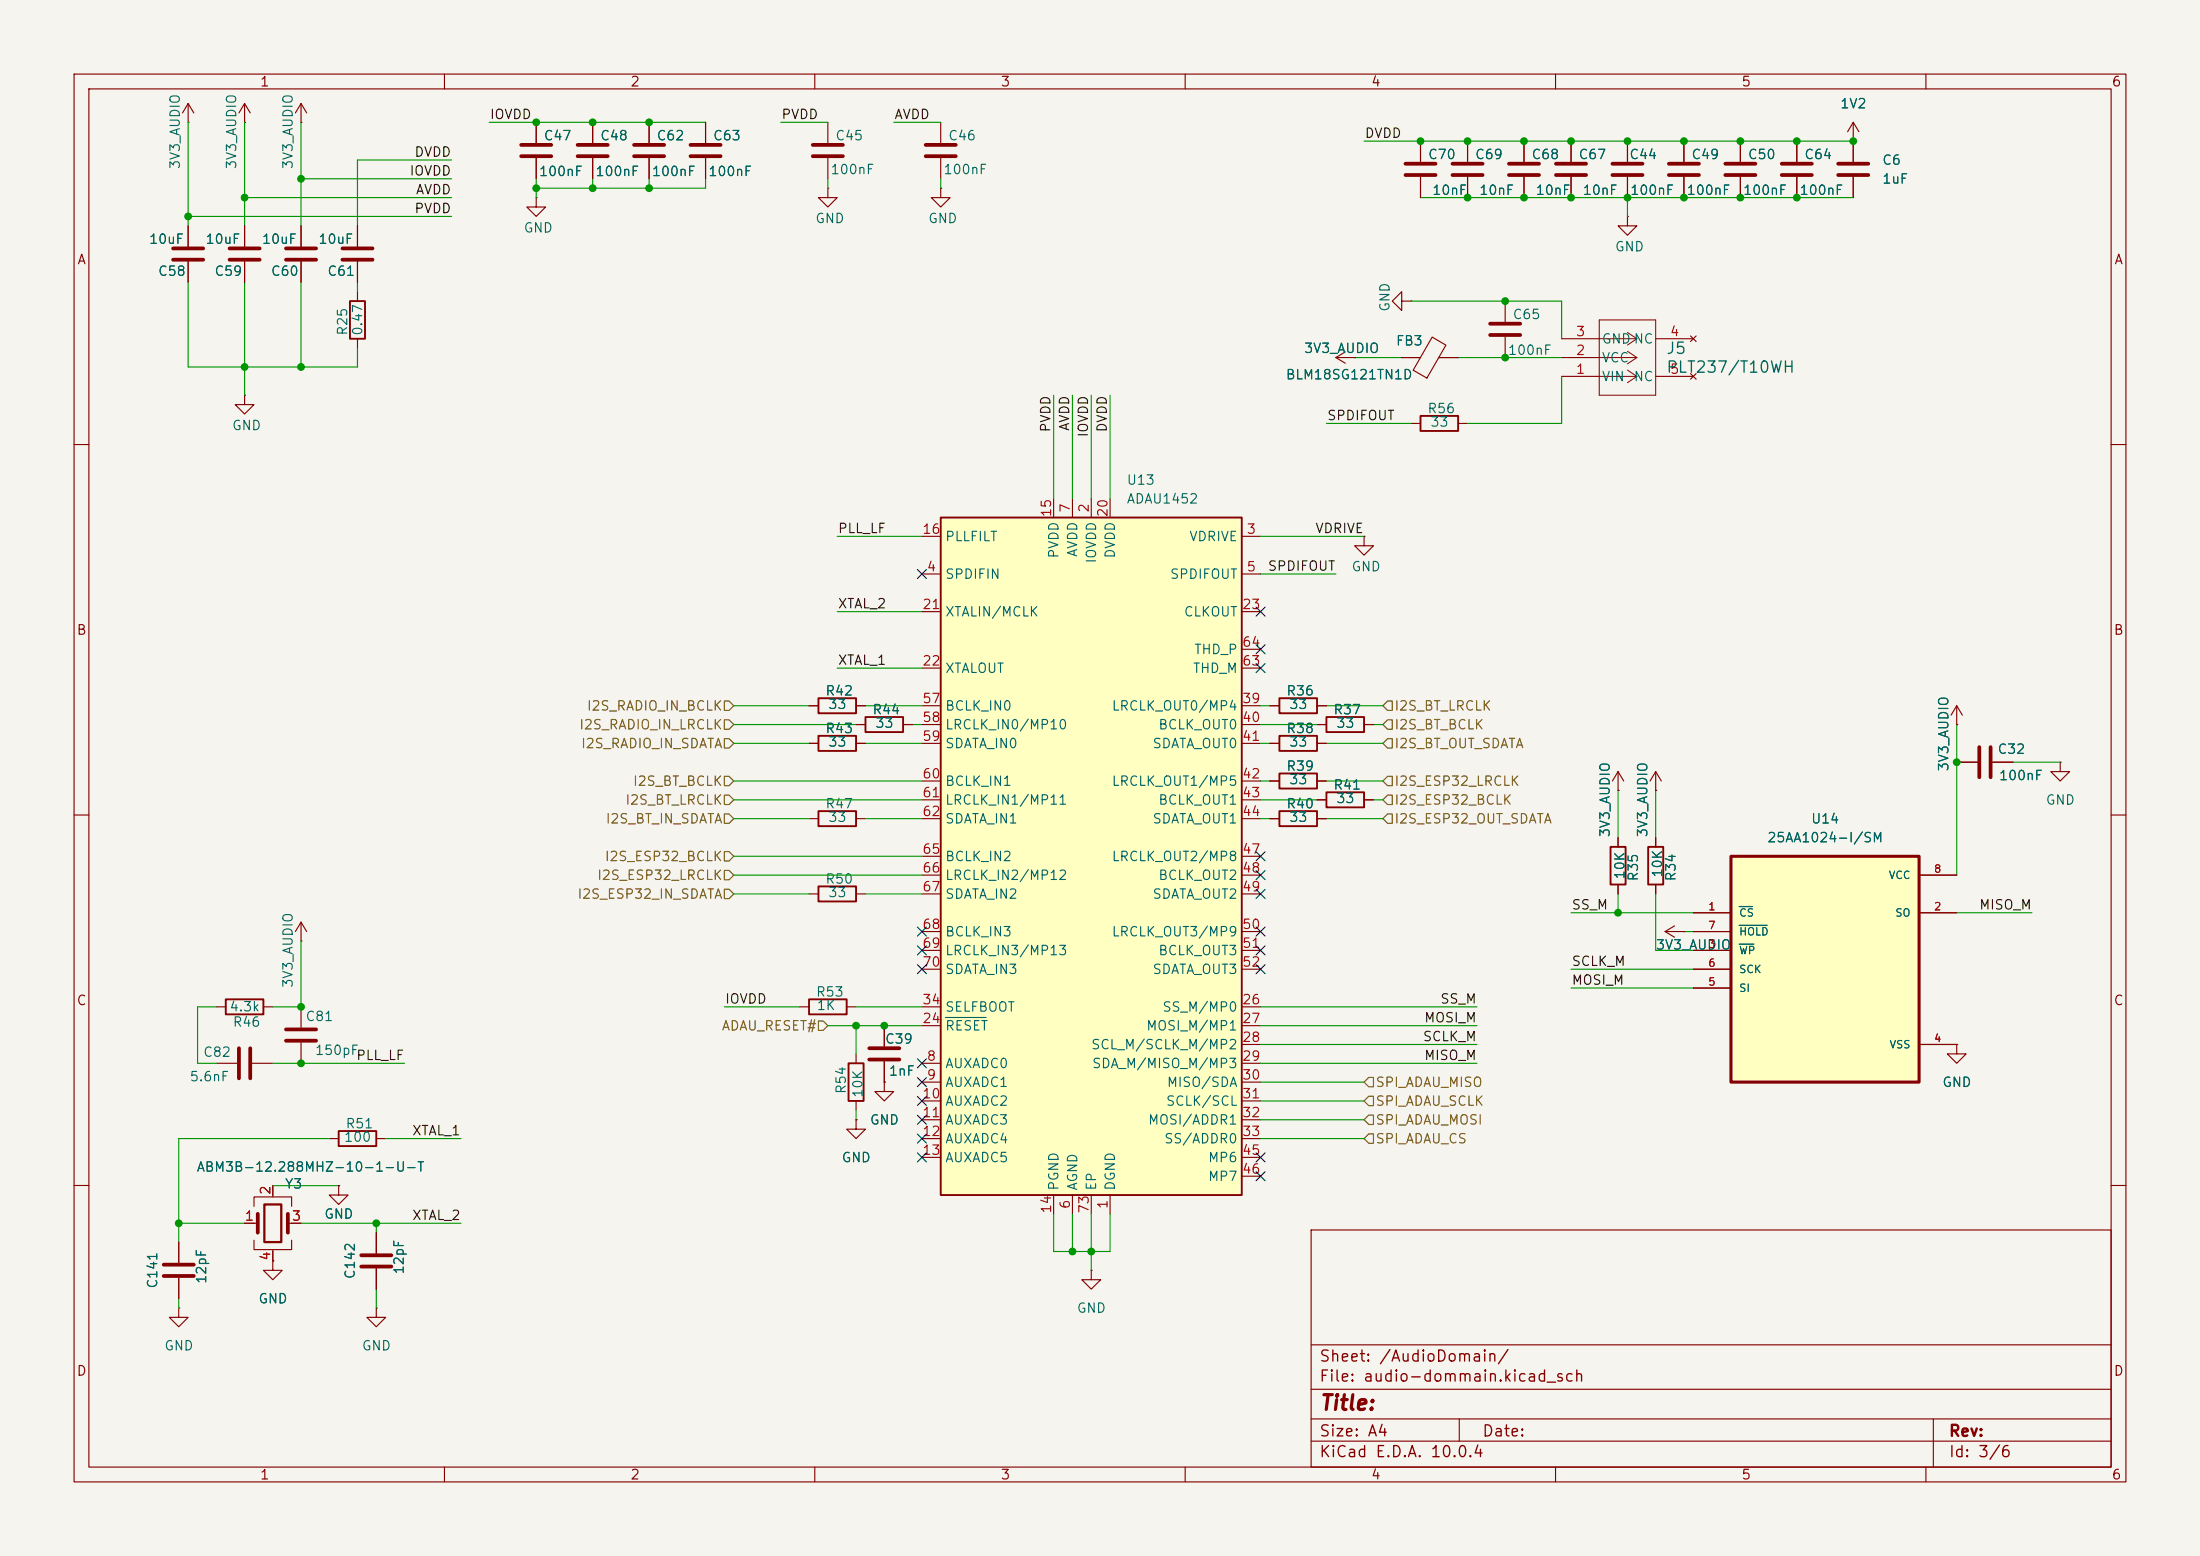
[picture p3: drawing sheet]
<svg xmlns="http://www.w3.org/2000/svg" width="297mm" height="210mm" viewBox="0 0 297 210" stroke-linecap="round" stroke-linejoin="round" font-family="sans-serif">
<path d="M0 0h297v210h-297z" fill="#f5f4ef" stroke="#f5f4ef" stroke-width=".14"/>
<g fill="none" stroke="#840000" stroke-width=".15">
<path d="M10 10h277v190h-277zM12 12h273v186h-273zM25.4 16.5h.1M25.4 14v2.5M25.4 14l.8 1.2M25.4 14l-.8 1.2M33 16.5h.1M33 14v2.5M33 14l.8 1.2M33 14l-.7 1.2M40.6 16.5h.1M40.6 14v2.5"/>
<path d="M40.6 14l.8 1.2M40.6 14l-.7 1.2M60 10v2M80 16.5v2.8M87.6 16.5v2.8M110 10v2M111.8 16.5v2.8M127 16.5v2.8M160 10v2M210 10v2M250.2 19.1h.1M250.2 16.5l-.8 1.3"/>
<path d="M250.2 16.5l.8 1.3M250.2 16.5v2.6M260 10v2M25.4 30.5v2.8M25.4 35.3v2.8M33 30.5v2.8M33 35.3v2.8M40.6 30.5v2.8M40.6 35.3v2.8M48.3 30.5v2.8M48.3 35.3v2.8M48.3 39.4v1.2"/>
<path d="M72.4 26.7v1.2h-1.3l1.3 1.3 1.3-1.3h-1.3M72.4 26.7h.1M80 21.3v2.8M87.6 21.3v2.8M111.8 25.4v1.3h-1.3l1.3 1.2 1.2-1.2h-1.2M111.8 25.4h.1M111.8 21.3v2.8M127 25.4v1.3h-1.3l1.3 1.2 1.3-1.2h-1.3M127 25.4h.1M127 21.3v2.8M48.3 45.7v1.3M180.3 48.3h2.6"/>
<path d="M180.3 48.3l1.3 .7M181.6 47.5l-1.3 .8M182.9 48.3h.1M189.2 48.3h2.6M190.5 57.2h1.3M193.3 45.5l1.9 1.1-2.6 4.4-1.8-1zM194.3 48.3h2.5M196.8 57.2h1.3M10 60h2M184.1 72.4v1.3h-1.2l1.2 1.2 1.3-1.2h-1.3M184.1 72.4h.1M285 60h2"/>
<path d="M109.2 95.3h1.3M115.6 97.8h1.2M115.6 95.3h1.2M121.9 97.8h1.3M171.4 95.3h1.3M177.8 95.3h1.3M264.2 97.8h.1M264.2 95.3l.7 1.2M264.2 95.3l-.8 1.2M264.2 95.3v2.5M10 110h2M109.2 100.3h1.3"/>
<path d="M109.2 110.5h1.3M115.6 100.3h1.2M115.6 110.5h1.2M218.4 106.7h.1M218.4 104.1l.8 1.3M218.4 104.1l-.7 1.3M218.4 104.1v2.6M218.4 113v1.3M218.4 119.4v1.3M223.5 106.7h.1M223.5 104.1l.8 1.3M223.5 104.1l-.7 1.3"/>
<path d="M223.5 104.1v2.6M223.5 113v1.3M223.5 119.4v1.3M264.2 102.9h2.8M269 102.9h2.8M278.1 102.9v1.2h1.3l-1.3 1.3-1.2-1.3h1.2M278.1 102.9h.1M285 110h2M107.9 135.9h1.3M109.2 120.7h1.3M114.3 135.9h1.3M115.6 120.7h1.2"/>
<path d="M10 160h2M177 166h108v32h-108zM285 160h2M60 198v2M110 198v2M160 198v2M177 194.5h108M177 191.5h108M177 187.5h108M177 181.5h108M197 191.5v3M210 198v2"/>
<path d="M260 198v2M261 191.5v6.5"/>
</g>
<path d="M47.2 40.6h2.1v5.1h-2.1zM191.8 56.1h5v2.1h-5zM110.5 99.3h5.1v2h-5.1zM110.5 94.2h5.1v2.1h-5.1zM116.8 96.8h5.1v2h-5.1zM172.7 94.2h5.1v2.1h-5.1zM110.5 119.6h5.1v2.1h-5.1zM110.5 109.5h5.1v2h-5.1zM217.4 114.3h2.1v5.1h-2.1zM222.5 114.3h2v5.1h-2zM109.2 134.9h5.1v2h-5.1z" fill="none" stroke="#840000" stroke-width=".25"/>
<g fill="none" stroke="#840000" stroke-width=".51">
<path d="M78 19.6h4M85.6 19.6h4.1M109.7 19.6h4.1M125 19.6h4M23.4 35.1h4M23.4 33.5h4M31 35.1h4.1M31 33.5h4.1M38.6 35.1h4.1M38.6 33.5h4.1M46.2 35.1h4.1M46.2 33.5h4.1"/>
<path d="M78 21.1h4M85.6 21.1h4.1M109.7 21.1h4.1M125 21.1h4M267.2 100.8v4.1M268.7 100.8v4.1"/>
</g>
<path d="M233.7 115.6h25.4v30.5h-25.4z" fill="#ffffc2"/>
<path d="M233.7 115.6h25.4v30.5h-25.4z" fill="none" stroke="#840000" stroke-width=".41"/>
<g fill="none" stroke="#840000" stroke-width=".15">
<path d="M72.4 16.5v2.8M95.2 16.5v2.8M72.4 21.3v2.8M95.2 21.3v2.8M259.1 118.1h5.1M119.4 138.4v2.8M224.8 125.7h2.5M224.8 125.7l1.3 .8M226.1 125l-1.3 .7M227.3 125.7h.1M228.6 123.2h5.1M228.6 128.3h5.1"/>
<path d="M228.6 133.4h5.1M228.6 130.8h5.1M228.6 125.7h5.1M259.1 123.2h5.1M119.4 143.3v2.8M259.1 141h5.1M264.2 141v1.2h1.2l-1.2 1.3-1.3-1.3h1.3M264.2 141h.1"/>
</g>
<path d="M234.8 122.4h1.8M234.8 127.4h2M234.8 124.9h3.8" fill="none" stroke="#006464" stroke-width=".15"/>
<path d="M70.4 19.6h4M93.2 19.6h4.1M70.4 21.1h4M93.2 21.1h4.1M117.3 141.5h4.1M117.3 143h4.1" fill="none" stroke="#840000" stroke-width=".51"/>
<path d="M127 69.9h40.6v91.4h-40.6z" fill="#ffffc2"/>
<path d="M127 69.9h40.6v91.4h-40.6zM172.7 99.3h5.1v2h-5.1zM179.1 96.8h5v2h-5zM172.7 109.5h5.1v2h-5.1zM172.7 104.4h5.1v2h-5.1zM179.1 106.9h5v2.1h-5zM30.5 134.9h5.1v2h-5.1zM45.7 152.7h5.1v2h-5.1zM114.6 143.5h2v5.1h-2z" fill="none" stroke="#840000" stroke-width=".25"/>
<g fill="none" stroke="#840000" stroke-width=".15">
<path d="M72.4 16.5v2.8M80 16.5v2.8M87.6 16.5v2.8M95.2 16.5v2.8M191.8 19.1v2.7M198.1 19.1v2.7M205.7 19.1v2.7M212.1 19.1v2.7M219.7 19.1v2.7M227.3 19.1v2.7M234.9 19.1v2.7M242.6 19.1v2.7"/>
<path d="M250.2 19.1h.1M250.2 19.1v2.7M25.4 30.5v2.8M25.4 35.3v2.8M33 30.5v2.8M33 35.3v2.8M40.6 30.5v2.8M40.6 35.3v2.8M48.3 30.5v2.8M48.3 35.3v2.8M72.4 21.3v2.8M80 21.3v2.8"/>
<path d="M87.6 21.3v2.8M95.2 21.3v2.8M191.8 23.9v2.8M198.1 23.9v2.8M205.7 23.9v2.8M212.1 23.9v2.8M219.7 29.2v1.3h-1.3l1.3 1.3 1.3-1.3h-1.3M219.7 29.2h.1M219.7 23.9v2.8M227.3 23.9v2.8M234.9 23.9v2.8M242.6 23.9v2.8"/>
<path d="M250.2 23.9v2.8M33 53.3v1.3h-1.3l1.3 1.3 1.3-1.3h-1.3M33 53.3h.1M182.9 48.3h.1M189.2 40.6v1.3l-1.2-1.3 1.2-1.2v1.2h1.3M189.2 48.3h2.6M190.5 40.6h.1M194.3 48.3h2.5M203.2 40.6v2.8M203.2 45.5v2.8M210.8 50.8h5.1M210.8 48.3h5.1"/>
<path d="M210.8 45.7h5.1M223.5 50.8h5.1M223.5 45.7h5.1M228.2 45.3l.8 .8M228.2 50.4l.8 .8M229 45.3l-.8 .8M229 50.4l-.8 .8M124.5 72.4h2.5M124.5 77.5h2.5M142.2 67.3v2.6M144.8 67.3v2.6M147.3 67.3v2.6"/>
<path d="M149.9 67.3v2.6M167.6 72.4h2.6M167.6 77.5h2.6M109.2 95.3h1.3M115.6 95.3h1.2M115.6 97.8h1.2M121.9 97.8h1.3M124.5 82.6h2.5M124.5 90.2h2.5M124.5 95.3h2.5M124.5 97.8h2.5M167.6 82.6h2.6"/>
<path d="M167.6 90.2h2.6M167.6 95.3h2.6M167.6 97.8h2.6M167.6 87.6h2.6M171.4 95.3h1.3M177.8 95.3h1.3M177.8 97.8h1.3M184.1 97.8h1.3M264.2 97.8h.1M109.2 100.3h1.3M115.6 100.3h1.2M124.5 100.3h2.5"/>
<path d="M124.5 105.4h2.5M124.5 108h2.5M124.5 110.5h2.5M124.5 115.6h2.5M124.5 118.1h2.5M167.6 100.3h2.6M167.6 105.4h2.6M167.6 108h2.6M167.6 110.5h2.6M167.6 115.6h2.6M167.6 118.1h2.6M171.4 100.3h1.3"/>
<path d="M171.4 105.4h1.3M171.4 110.5h1.3M177.8 100.3h1.3M177.8 105.4h1.3M177.8 108h1.3M177.8 110.5h1.3M184.1 108h1.3M218.4 106.7h.1M218.4 113v1.3M218.4 119.4v1.3M223.5 106.7h.1M223.5 113v1.3"/>
<path d="M223.5 119.4v1.3M259.1 118.1h5.1M264.2 102.9h2.8M269 102.9h2.8M29.2 135.9h1.3M35.6 135.9h1.2M40.6 127h.1M40.6 124.5l.8 1.2M40.6 124.5l-.7 1.2M40.6 124.5v2.5M40.6 135.9v2.8M119.4 138.4v2.8"/>
<path d="M124.5 138.4h2.5M124.5 135.9h2.5M124.5 120.7h2.5M124.5 125.7h2.5M124.5 128.3h2.5M124.5 130.8h2.5M167.6 138.4h2.6M167.6 135.9h2.6M167.6 120.7h2.6M167.6 125.7h2.6M167.6 128.3h2.6M167.6 130.8h2.6"/>
<path d="M227.3 125.7h.1M228.6 125.7h5.1M228.6 128.3h5.1M228.6 130.8h5.1M228.6 123.2h5.1M228.6 133.4h5.1M259.1 123.2h5.1M29.2 143.5h2.8M34 143.5h2.8M40.6 140.7v2.8M44.4 153.7h1.3M50.8 153.7h1.3"/>
<path d="M115.6 151.1v1.3h1.2l-1.2 1.3-1.3-1.3h1.3M115.6 151.1h.1M115.6 142.2v1.3M115.6 148.6v1.3M119.4 146.1v1.2h1.2l-1.2 1.3-1.3-1.3h1.3M119.4 146.1h.1M119.4 143.3v2.8M124.5 143.5h2.5M124.5 146.1h2.5M124.5 148.6h2.5M124.5 151.1h2.5M124.5 153.7h2.5"/>
<path d="M124.5 156.2h2.5M167.6 143.5h2.6M167.6 146.1h2.6M167.6 148.6h2.6M167.6 151.1h2.6M167.6 153.7h2.6M167.6 156.2h2.6M167.6 141h2.6M167.6 158.8h2.6M259.1 141h5.1M264.2 141h.1M24.1 176.5v1.3h1.3l-1.3 1.3-1.2-1.3h1.2"/>
<path d="M24.1 176.5h.1M24.1 167.6v2.8M24.1 172.5v2.8M33 165.1h1.8M34.3 162.8v-1.3h5.1v1.3M34.3 167.4v1.3h5.1v-1.3M36.8 170.2v1.3h1.3l-1.3 1.2-1.2-1.2h1.2M36.8 170.2h.1M36.8 160v1.5M36.8 168.7v1.5M38.9 165.1h1.7M45.7 160v1.3h1.3l-1.3 1.3-1.3-1.3h1.3"/>
<path d="M45.7 160h.1M50.8 176.5v1.3h1.3l-1.3 1.3-1.3-1.3h1.3M50.8 176.5h.1M50.8 166.4v2.8M50.8 171.2v2.8M142.2 161.3v2.5M144.8 161.3v2.5M147.3 171.5v1.2h1.3l-1.3 1.3-1.3-1.3h1.3M147.3 171.5h.1M147.3 161.3v2.5M149.9 161.3v2.5"/>
</g>
<path d="M127.6 137.3h5.5M234.8 122.4h1.8M234.8 127.4h2M234.8 124.9h3.8" fill="none" stroke="#006464" stroke-width=".15"/>
<g fill="none" stroke="#840000" stroke-width=".51">
<path d="M189.7 22.1h4.1M189.7 23.6h4.1M196.1 22.1h4.1M196.1 23.6h4.1M203.7 22.1h4.1M203.7 23.6h4.1M210.1 22.1h4M210.1 23.6h4M217.7 22.1h4M217.7 23.6h4M225.3 22.1h4.1M225.3 23.6h4.1"/>
<path d="M232.9 22.1h4.1M232.9 23.6h4.1M240.5 22.1h4.1M240.5 23.6h4.1M248.2 22.1h4M248.2 23.6h4M201.2 43.7h4M201.2 45.2h4M38.6 138.9h4.1M32.3 141.5v4M33.8 141.5v4M38.6 140.5h4.1"/>
<path d="M22.1 172.2h4.1M22.1 170.7h4.1M34.8 163.8v2.6M38.9 163.8v2.6M48.8 170.9h4M48.8 169.4h4"/>
</g>
<path d="M35.7 162.6h2.3v5h-2.3z" fill="none" stroke="#840000" stroke-width=".3"/>
<path d="M215.9 43.2h7.6v10.1h-7.6zM215.9 45.7h5.1M215.9 48.3h5.1M215.9 50.8h5.1M219.7 44.9l1.3 .8M219.7 47.4l1.3 .9M219.7 50l1.3 .8M221 45.7l-1.3 .9M221 48.3l-1.3 .8M221 50.8l-1.3 .8" fill="none" stroke="#840000" stroke-width=".14"/>
<g fill="none" stroke="#725600" stroke-width=".15">
<path d="M97.8 99.7h.6l.7 .6-.7 .7h-.6zM97.8 97.2h.6l.7 .6-.7 .6h-.6zM97.8 94.6h.6l.7 .7-.7 .6h-.6zM186.7 95.3l.6-.7h.7v1.3h-.7zM187.3 97.2h.7v1.2h-.7l-.6-.6zM187.3 99.7h.7v1.3h-.7l-.6-.7zM97.8 114.9h.6l.7 .7-.7 .6h-.6zM97.8 117.5h.6l.7 .6-.7 .6h-.6zM97.8 109.9h.6l.7 .6-.7 .6h-.6zM97.8 104.8h.6l.7 .6-.7 .6h-.6zM97.8 107.3h.6l.7 .7-.7 .6h-.6zM186.7 105.4l.6-.6h.7v1.2h-.7z"/>
<path d="M187.3 107.3h.7v1.3h-.7l-.6-.6zM187.3 109.9h.7v1.2h-.7l-.6-.6zM97.8 120h.6l.7 .7-.7 .6h-.6zM110.5 137.8h.6l.7 .6-.7 .7h-.6zM184.8 150.5h.6v1.3h-.6l-.7-.7zM184.8 148h.6v1.2h-.6l-.7-.6zM184.8 145.4h.6v1.3h-.6l-.7-.6zM184.8 153h.6v1.3h-.6l-.7-.6z"/>
</g>
<g fill="none" stroke="#009600" stroke-width=".15">
<path d="M25.4 16.5v14M33 16.5v14M40.6 16.5v14M66 16.5h29.2M105.4 16.5h6.4M120.6 16.5h6.4M184.1 19.1h66.1M25.4 38.1v11.4h22.9v-2.5M25.4 29.2h35.6M33 26.7h28M33 38.1v15.2M40.6 38.1v11.4"/>
<path d="M40.6 24.1h20.4M48.3 38.1v1.3M61 21.6h-12.7v8.9M72.4 24.1v2.6M80 24.1v1.3M87.6 24.1v1.3M95.2 24.1v1.3h-22.8M111.8 24.1v1.3M127 24.1v1.3M191.8 26.7h58.4M219.7 26.7v2.5M142.2 53.3v14"/>
<path d="M144.8 53.3v14M147.3 53.3v14M149.9 53.3v14M179.1 57.2h11.4M182.9 48.3h6.3M190.5 40.6h20.3v5.1M196.8 48.3h14M210.8 50.8v6.4h-12.7M113 72.4h11.5M170.2 72.4h13.9M170.2 77.5h10.1M99.1 97.8h16.5"/>
<path d="M99.1 95.3h10.1M113 90.2h11.5M113 82.6h11.5M116.8 95.3h7.7M123.2 97.8h1.3M170.2 97.8h7.6M170.2 95.3h1.2M179.1 95.3h7.6M185.4 97.8h1.3M264.2 97.8v20.3M99.1 100.3h10.1M99.1 110.5h10.1"/>
<path d="M99.1 115.6h25.4M99.1 118.1h25.4M99.1 108h25.4M99.1 105.4h25.4M116.8 100.3h7.7M116.8 110.5h7.7M170.2 100.3h1.2M170.2 110.5h1.2M170.2 108h7.6M170.2 105.4h1.2M179.1 100.3h7.6M179.1 110.5h7.6"/>
<path d="M179.1 105.4h7.6M185.4 108h1.3M218.4 106.7v6.3M223.5 106.7v6.3M271.8 102.9h6.3M29.2 135.9h-2.5v7.6h2.5M40.6 127v8.9h-3.8M97.8 135.9h10.1M99.1 120.7h10.1M111.8 138.4h12.7M115.6 135.9h8.9M115.6 138.4v3.8"/>
<path d="M116.8 120.7h7.7M170.2 135.9h29.2M170.2 138.4h29.2M212.1 123.2h16.5M212.1 133.4h16.5M212.1 130.8h16.5M218.4 120.7v2.5M223.5 120.7v7.6h5.1M227.3 125.7h1.3M264.2 123.2h10.1M36.8 143.5h17.8M44.4 153.7h-20.3v13.9"/>
<path d="M52.1 153.7h10.1M115.6 149.9v1.2M170.2 153.7h13.9M170.2 143.5h29.2M170.2 146.1h13.9M170.2 141h29.2M170.2 151.1h13.9M170.2 148.6h13.9M24.1 165.1h8.9M24.1 175.3v1.2M36.8 160h8.9M40.6 165.1h21.6"/>
<path d="M50.8 165.1v1.3M50.8 174v2.5M142.2 163.8v5.1h7.7v-5.1M144.8 163.8v5.1M147.3 163.8v7.7"/>
</g>
<g fill="none" stroke="#000084" stroke-width=".15">
<path d="M123.9 76.9l1.2 1.2M125.1 76.9l-1.2 1.2M169.6 81.9l1.2 1.3M169.6 87l1.2 1.2M169.6 89.6l1.2 1.2M170.8 81.9l-1.2 1.3M170.8 87l-1.2 1.2M170.8 89.6l-1.2 1.2M169.6 115l1.2 1.2M169.6 117.5l1.2 1.2M170.8 115l-1.2 1.2M170.8 117.5l-1.2 1.2"/>
<path d="M123.9 130.2l1.2 1.2M123.9 127.7l1.2 1.2M123.9 125.1l1.2 1.2M125.1 130.2l-1.2 1.2M125.1 127.7l-1.2 1.2M125.1 125.1l-1.2 1.2M169.6 127.7l1.2 1.2M169.6 130.2l1.2 1.2M169.6 125.1l1.2 1.2M169.6 120l1.2 1.3M170.8 127.7l-1.2 1.2M170.8 130.2l-1.2 1.2"/>
<path d="M170.8 125.1l-1.2 1.2M170.8 120l-1.2 1.3M123.9 155.6l1.2 1.2M123.9 153.1l1.2 1.2M123.9 150.5l1.2 1.2M123.9 142.9l1.2 1.2M123.9 145.4l1.2 1.3M123.9 148l1.2 1.2M125.1 155.6l-1.2 1.2M125.1 153.1l-1.2 1.2M125.1 150.5l-1.2 1.2M125.1 142.9l-1.2 1.2"/>
<path d="M125.1 145.4l-1.2 1.3M125.1 148l-1.2 1.2M169.6 158.1l1.2 1.3M169.6 155.6l1.2 1.2M170.8 158.1l-1.2 1.3M170.8 155.6l-1.2 1.2"/>
</g>
<g fill="#009600" stroke="#009600" stroke-width=".14">
<circle cx="25.4" cy="29.2" r=".46"/>
<circle cx="33" cy="26.7" r=".46"/>
<circle cx="40.6" cy="24.1" r=".46"/>
<circle cx="144.8" cy="168.9" r=".46"/>
<circle cx="115.6" cy="138.4" r=".46"/>
<circle cx="119.4" cy="138.4" r=".46"/>
<circle cx="147.3" cy="168.9" r=".46"/>
<circle cx="40.6" cy="49.5" r=".46"/>
<circle cx="33" cy="49.5" r=".46"/>
<circle cx="40.6" cy="143.5" r=".46"/>
<circle cx="40.6" cy="135.9" r=".46"/>
<circle cx="24.1" cy="165.1" r=".46"/>
<circle cx="50.8" cy="165.1" r=".46"/>
<circle cx="72.4" cy="25.4" r=".46"/>
<circle cx="80" cy="25.4" r=".46"/>
<circle cx="87.6" cy="16.5" r=".46"/>
<circle cx="87.6" cy="25.4" r=".46"/>
<circle cx="80" cy="16.5" r=".46"/>
<circle cx="72.4" cy="16.5" r=".46"/>
<circle cx="205.7" cy="19.1" r=".46"/>
<circle cx="191.8" cy="19.1" r=".46"/>
<circle cx="198.1" cy="19.1" r=".46"/>
<circle cx="219.7" cy="19.1" r=".46"/>
<circle cx="212.1" cy="19.1" r=".46"/>
<circle cx="219.7" cy="26.7" r=".46"/>
<circle cx="205.7" cy="26.7" r=".46"/>
<circle cx="198.1" cy="26.7" r=".46"/>
<circle cx="212.1" cy="26.7" r=".46"/>
<circle cx="227.3" cy="19.1" r=".46"/>
<circle cx="227.3" cy="26.7" r=".46"/>
<circle cx="242.6" cy="19.1" r=".46"/>
<circle cx="242.6" cy="26.7" r=".46"/>
<circle cx="250.2" cy="19.1" r=".46"/>
<circle cx="234.9" cy="19.1" r=".46"/>
<circle cx="234.9" cy="26.7" r=".46"/>
<circle cx="218.4" cy="123.2" r=".46"/>
<circle cx="264.2" cy="102.9" r=".46"/>
<circle cx="203.2" cy="48.3" r=".46"/>
<circle cx="203.2" cy="40.6" r=".46"/>
</g>
<text font-size="2" fill="#840000" x="178" y="190.8">Title:</text>
<g font-size="1.5" fill="#006464">
<text x="224.8" y="48.2">J5</text>
<text x="224.8" y="50.7">PLT237/T10WH</text>
</g>
<g font-size="1.5" fill="#840000">
<text x="178" y="184.2">Sheet: /AudioDomain/</text>
<text x="178" y="186.9">File: audio-dommain.kicad_sch</text>
<text x="178" y="197.1">KiCad E.D.A. 10.0.4</text>
<text x="178" y="194.3">Size: A4</text>
<text x="200" y="194.3">Date:</text>
<text x="263" y="194.3">Rev:</text>
<text x="263" y="197.1">Id: 3/6</text>
</g>
<g font-size="1.3" fill="#840000">
<text x="35" y="12">1</text>
<text x="85" y="12">2</text>
<text x="135" y="12">3</text>
<text x="185" y="12">4</text>
<text x="235" y="12">5</text>
<text x="285" y="12">6</text>
<text x="10.3" y="36">A</text>
<text x="285.3" y="36">A</text>
<text x="10.3" y="86">B</text>
<text x="285.3" y="86">B</text>
<text x="10.3" y="136">C</text>
<text x="285.3" y="136">C</text>
<text x="10.3" y="186">D</text>
<text x="285.3" y="186">D</text>
<text x="35" y="200">1</text>
<text x="85" y="200">2</text>
<text x="135" y="200">3</text>
<text x="185" y="200">4</text>
<text x="235" y="200">5</text>
<text x="285" y="200">6</text>
</g>
<g font-size="1.3" fill="#0f0f0f">
<text x="66" y="16.4">IOVDD</text>
<text x="105.4" y="16.4">PVDD</text>
<text x="120.6" y="16.4">AVDD</text>
<text x="55.9" y="21.5">DVDD</text>
<text x="184.1" y="18.9">DVDD</text>
<text x="55.2" y="24">IOVDD</text>
<text x="55.9" y="29.1">PVDD</text>
<text x="56" y="26.5">AVDD</text>
<text x="142.1" y="58.4" transform="rotate(-90 142.1 58.4)">PVDD</text>
<text x="144.7" y="58.3" transform="rotate(-90 144.7 58.3)">AVDD</text>
<text x="147.2" y="59.1" transform="rotate(-90 147.2 59.1)">IOVDD</text>
<text x="149.7" y="58.4" transform="rotate(-90 149.7 58.4)">DVDD</text>
<text x="179.1" y="57">SPDIFOUT</text>
<text x="113" y="72.3">PLL_LF</text>
<text x="171.1" y="77.3">SPDIFOUT</text>
<text x="177.5" y="72.3">VDRIVE</text>
<text x="113" y="82.4">XTAL_2</text>
<text x="113" y="90">XTAL_1</text>
<text x="212.1" y="123.1">SS_M</text>
<text x="267.1" y="123.1">MISO_M</text>
<text x="212.1" y="130.7">SCLK_M</text>
<text x="97.8" y="135.8">IOVDD</text>
<text x="194.3" y="135.8">SS_M</text>
<text x="212.1" y="133.2">MOSI_M</text>
<text x="48" y="143.4">PLL_LF</text>
<text x="192" y="140.8">SCLK_M</text>
<text x="192.2" y="143.4">MISO_M</text>
<text x="192.2" y="138.3">MOSI_M</text>
<text x="55.6" y="153.5">XTAL_1</text>
<text x="55.6" y="165">XTAL_2</text>
</g>
<g font-size="1.3" fill="#006464">
<text x="248.3" y="14.9">1V2</text>
<text x="24.6" y="22.9" transform="rotate(-90 24.6 22.9)">3V3_AUDIO</text>
<text x="32.2" y="22.9" transform="rotate(-90 32.2 22.9)">3V3_AUDIO</text>
<text x="39.8" y="22.9" transform="rotate(-90 39.8 22.9)">3V3_AUDIO</text>
<text x="73.3" y="19.3">C47</text>
<text x="80.9" y="19.3">C48</text>
<text x="88.6" y="19.3">C62</text>
<text x="96.2" y="19.3">C63</text>
<text x="112" y="23.8">100nF</text>
<text x="112.7" y="19.3">C45</text>
<text x="127.3" y="23.8">100nF</text>
<text x="127.9" y="19.3">C46</text>
<text x="192.7" y="21.8">C70</text>
<text x="199" y="21.8">C69</text>
<text x="206.7" y="21.8">C68</text>
<text x="213" y="21.8">C67</text>
<text x="219.9" y="21.8">C44</text>
<text x="228.3" y="21.8">C49</text>
<text x="235.9" y="21.8">C50</text>
<text x="243.5" y="21.8">C64</text>
<text x="254" y="22.6">C6</text>
<text x="72.7" y="24.1">100nF</text>
<text x="80.3" y="24.1">100nF</text>
<text x="87.9" y="24.1">100nF</text>
<text x="95.5" y="24.1">100nF</text>
<text x="193.3" y="26.6">10nF</text>
<text x="199.6" y="26.6">10nF</text>
<text x="207.2" y="26.6">10nF</text>
<text x="213.6" y="26.6">10nF</text>
<text x="220" y="26.6">100nF</text>
<text x="227.6" y="26.6">100nF</text>
<text x="235.2" y="26.6">100nF</text>
<text x="242.8" y="26.6">100nF</text>
<text x="254" y="25.1">1uF</text>
<text x="20" y="33.2">10uF</text>
<text x="27.6" y="33.2">10uF</text>
<text x="35.3" y="33.2">10uF</text>
<text x="42.9" y="33.2">10uF</text>
<text x="70.6" y="31.7">GND</text>
<text x="110" y="30.4">GND</text>
<text x="125.2" y="30.4">GND</text>
<text x="217.9" y="34.2">GND</text>
<text x="21.2" y="37.5">C58</text>
<text x="28.9" y="37.5">C59</text>
<text x="36.5" y="37.5">C60</text>
<text x="44.1" y="37.5">C61</text>
<text x="47.2" y="45.4" transform="rotate(-90 47.2 45.4)">R25</text>
<text x="49.2" y="45.4" transform="rotate(-90 49.2 45.4)">0.47</text>
<text x="176" y="48">3V3_AUDIO</text>
<text x="187.9" y="42.2" transform="rotate(-90 187.9 42.2)">GND</text>
<text x="188.4" y="46.9">FB3</text>
<text x="204.1" y="43.4">C65</text>
<text x="216.2" y="46.7">GND NC</text>
<text x="173.5" y="51.5">BLM18SG121TN1D</text>
<text x="203.5" y="48.2">100nF</text>
<text x="216.2" y="51.8">VIN</text>
<text x="216.2" y="49.2">VCC</text>
<text x="220.5" y="51.8">NC</text>
<text x="31.2" y="58.4">GND</text>
<text x="192.6" y="56.1">R56</text>
<text x="193" y="57.9">33</text>
<text x="152" y="65.7">U13</text>
<text x="152" y="68.3">ADAU1452</text>
<text x="127.5" y="73.4">PLLFILT</text>
<text x="143.2" y="75.5" transform="rotate(-90 143.2 75.5)">PVDD</text>
<text x="145.8" y="75.3" transform="rotate(-90 145.8 75.3)">AVDD</text>
<text x="148.3" y="76.1" transform="rotate(-90 148.3 76.1)">IOVDD</text>
<text x="150.8" y="75.5" transform="rotate(-90 150.8 75.5)">DVDD</text>
<text x="160.5" y="73.4">VDRIVE</text>
<text x="182.4" y="77.4">GND</text>
<text x="127.5" y="78.4">SPDIFIN</text>
<text x="127.5" y="83.5">XTALIN/MCLK</text>
<text x="157.9" y="78.4">SPDIFOUT</text>
<text x="159.7" y="83.5">CLKOUT</text>
<text x="161.1" y="88.6">THD_P</text>
<text x="111.3" y="94.2">R42</text>
<text x="127.5" y="91.1">XTALOUT</text>
<text x="160.9" y="91.1">THD_M</text>
<text x="173.6" y="94.2">R36</text>
<text x="111.3" y="99.3">R43</text>
<text x="111.7" y="101.1">33</text>
<text x="111.7" y="96">33</text>
<text x="117.7" y="96.7">R44</text>
<text x="118.1" y="98.5">33</text>
<text x="127.5" y="96.2">BCLK_IN0</text>
<text x="127.5" y="98.8">LRCLK_IN0/MP10</text>
<text x="127.5" y="101.3">SDATA_IN0</text>
<text x="150" y="96.2">LRCLK_OUT0/MP4</text>
<text x="155.5" y="101.3">SDATA_OUT0</text>
<text x="156.3" y="98.8">BCLK_OUT0</text>
<text x="173.6" y="99.3">R38</text>
<text x="173.9" y="96">33</text>
<text x="173.9" y="101.1">33</text>
<text x="179.9" y="96.7">R37</text>
<text x="180.3" y="98.5">33</text>
<text x="127.5" y="106.4">BCLK_IN1</text>
<text x="150" y="106.4">LRCLK_OUT1/MP5</text>
<text x="173.6" y="104.3">R39</text>
<text x="173.9" y="106.2">33</text>
<text x="179.9" y="106.9">R41</text>
<text x="263.4" y="104.2" transform="rotate(-90 263.4 104.2)">3V3_AUDIO</text>
<text x="269.6" y="102.1">C32</text>
<text x="269.8" y="105.6">100nF</text>
<text x="111.3" y="109.4">R47</text>
<text x="111.7" y="111.2">33</text>
<text x="127.5" y="108.9">LRCLK_IN1/MP11</text>
<text x="127.5" y="111.5">SDATA_IN1</text>
<text x="155.5" y="111.5">SDATA_OUT1</text>
<text x="156.3" y="108.9">BCLK_OUT1</text>
<text x="173.6" y="109.4">R40</text>
<text x="173.9" y="111.2">33</text>
<text x="180.3" y="108.7">33</text>
<text x="217.6" y="113.1" transform="rotate(-90 217.6 113.1)">3V3_AUDIO</text>
<text x="222.7" y="113.1" transform="rotate(-90 222.7 113.1)">3V3_AUDIO</text>
<text x="244.4" y="111.5">U14</text>
<text x="276.1" y="108.9">GND</text>
<text x="111.3" y="119.6">R50</text>
<text x="127.5" y="116.5">BCLK_IN2</text>
<text x="127.5" y="119.1">LRCLK_IN2/MP12</text>
<text x="150" y="116.5">LRCLK_OUT2/MP8</text>
<text x="156.3" y="119.1">BCLK_OUT2</text>
<text x="219.6" y="118.8" transform="rotate(-90 219.6 118.8)">10K</text>
<text x="221.4" y="119" transform="rotate(-90 221.4 119)">R35</text>
<text x="224.7" y="118.5" transform="rotate(-90 224.7 118.5)">10K</text>
<text x="226.5" y="119" transform="rotate(-90 226.5 119)">R34</text>
<text x="238.5" y="114">25AA1024-I/SM</text>
<text x="111.7" y="121.4">33</text>
<text x="127.5" y="121.6">SDATA_IN2</text>
<text x="155.5" y="121.6">SDATA_OUT2</text>
<text x="127.5" y="126.7">BCLK_IN3</text>
<text x="127.5" y="129.2">LRCLK_IN3/MP13</text>
<text x="127.5" y="131.8">SDATA_IN3</text>
<text x="150" y="126.7">LRCLK_OUT3/MP9</text>
<text x="155.5" y="131.8">SDATA_OUT3</text>
<text x="156.3" y="129.2">BCLK_OUT3</text>
<text x="223.4" y="128.5">3V3_AUDIO</text>
<text x="30.9" y="136.8">4.3k</text>
<text x="39.8" y="133.4" transform="rotate(-90 39.8 133.4)">3V3_AUDIO</text>
<text x="110.1" y="134.8">R53</text>
<text x="110.2" y="136.6">1K</text>
<text x="127.5" y="136.9">SELFBOOT</text>
<text x="156.8" y="136.9">SS_M/MP0</text>
<text x="27.3" y="143">C82</text>
<text x="31.3" y="138.9">R46</text>
<text x="41.2" y="138.1">C81</text>
<text x="42.4" y="142.7">150pF</text>
<text x="119.4" y="141.2">C39</text>
<text x="127.5" y="139.4">RESET</text>
<text x="147.2" y="141.9">SCL_M/SCLK_M/MP2</text>
<text x="154.7" y="139.4">MOSI_M/MP1</text>
<text x="25.5" y="146.3">5.6nF</text>
<text x="114.5" y="147.7" transform="rotate(-90 114.5 147.7)">R54</text>
<text x="116.8" y="148.3" transform="rotate(-90 116.8 148.3)">10K</text>
<text x="119.9" y="145.5">1nF</text>
<text x="127.5" y="144.5">AUXADC0</text>
<text x="127.5" y="147">AUXADC1</text>
<text x="127.5" y="149.6">AUXADC2</text>
<text x="147.3" y="144.5">SDA_M/MISO_M/MP3</text>
<text x="157.3" y="149.6">SCLK/SCL</text>
<text x="157.4" y="147">MISO/SDA</text>
<text x="262.1" y="147">GND</text>
<text x="46.3" y="154.4">100</text>
<text x="46.6" y="152.6">R51</text>
<text x="117.3" y="152.1">GND</text>
<text x="127.5" y="152.1">AUXADC3</text>
<text x="127.5" y="154.6">AUXADC4</text>
<text x="154.9" y="152.1">MOSI/ADDR1</text>
<text x="157.1" y="154.6">SS/ADDR0</text>
<text x="26.4" y="158.5">ABM3B-12.288MHZ-10-1-U-T</text>
<text x="38.4" y="160.7">Y3</text>
<text x="113.5" y="157.2">GND</text>
<text x="127.5" y="157.2">AUXADC5</text>
<text x="143.2" y="160.8" transform="rotate(-90 143.2 160.8)">PGND</text>
<text x="145.8" y="160.8" transform="rotate(-90 145.8 160.8)">AGND</text>
<text x="148.3" y="160.8" transform="rotate(-90 148.3 160.8)">EP</text>
<text x="150.8" y="160.8" transform="rotate(-90 150.8 160.8)">DGND</text>
<text x="163" y="157.2">MP6</text>
<text x="163" y="159.7">MP7</text>
<text x="43.7" y="164.8">GND</text>
<text x="28.1" y="173.4" transform="rotate(-90 28.1 173.4)">12pF</text>
<text x="48.2" y="172.7" transform="rotate(-90 48.2 172.7)">C142</text>
<text x="54.8" y="172.1" transform="rotate(-90 54.8 172.1)">12pF</text>
<text x="21.5" y="174" transform="rotate(-90 21.5 174)">C141</text>
<text x="34.8" y="176.2">GND</text>
<text x="145.3" y="177.5">GND</text>
<text x="22.1" y="182.6">GND</text>
<text x="48.8" y="182.6">GND</text>
</g>
<g font-size="1.3" fill="#a90000">
<text x="212.7" y="45.7">3</text>
<text x="225.4" y="45.7">4</text>
<text x="212.7" y="50.8">1</text>
<text x="212.7" y="48.2">2</text>
<text x="225.4" y="50.8">5</text>
<text x="142.2" y="69.9" transform="rotate(-90 142.2 69.9)">15</text>
<text x="144.8" y="69.3" transform="rotate(-90 144.8 69.3)">7</text>
<text x="147.3" y="69.3" transform="rotate(-90 147.3 69.3)">2</text>
<text x="149.8" y="69.9" transform="rotate(-90 149.8 69.9)">20</text>
<text x="124.4" y="72.4">16</text>
<text x="125" y="77.4">4</text>
<text x="168.2" y="72.4">3</text>
<text x="168.2" y="77.4">5</text>
<text x="124.4" y="82.5">21</text>
<text x="167.6" y="82.5">23</text>
<text x="167.6" y="87.6">64</text>
<text x="124.4" y="90.1">22</text>
<text x="124.4" y="95.2">57</text>
<text x="167.6" y="95.2">39</text>
<text x="167.6" y="90.1">63</text>
<text x="124.4" y="97.8">58</text>
<text x="124.4" y="100.3">59</text>
<text x="167.6" y="97.8">40</text>
<text x="167.6" y="100.3">41</text>
<text x="124.4" y="105.4">60</text>
<text x="124.4" y="107.9">61</text>
<text x="167.6" y="105.4">42</text>
<text x="167.6" y="107.9">43</text>
<text x="124.4" y="110.5">62</text>
<text x="167.6" y="110.5">44</text>
<text x="124.4" y="115.5">65</text>
<text x="124.4" y="118.1">66</text>
<text x="167.6" y="115.5">47</text>
<text x="167.6" y="118.1">48</text>
<text x="124.4" y="120.6">67</text>
<text x="124.4" y="125.7">68</text>
<text x="167.6" y="120.6">49</text>
<text x="167.6" y="125.7">50</text>
<text x="124.4" y="128.2">69</text>
<text x="124.4" y="130.8">70</text>
<text x="167.6" y="128.2">51</text>
<text x="167.6" y="130.8">52</text>
<text x="124.4" y="135.9">34</text>
<text x="167.6" y="135.9">26</text>
<text x="124.4" y="138.4">24</text>
<text x="125" y="143.5">8</text>
<text x="167.6" y="138.4">27</text>
<text x="167.6" y="140.9">28</text>
<text x="167.6" y="143.5">29</text>
<text x="124.4" y="148.6">10</text>
<text x="125" y="146">9</text>
<text x="167.6" y="146">30</text>
<text x="167.6" y="148.6">31</text>
<text x="124.4" y="151.1">11</text>
<text x="124.4" y="153.6">12</text>
<text x="167.6" y="151.1">32</text>
<text x="167.6" y="153.6">33</text>
<text x="36.8" y="161.4" transform="rotate(-90 36.8 161.4)">2</text>
<text x="124.4" y="156.2">13</text>
<text x="167.6" y="156.2">45</text>
<text x="167.6" y="158.7">46</text>
<text x="32.9" y="165.1">1</text>
<text x="39.3" y="165.1">3</text>
<text x="142.2" y="163.9" transform="rotate(-90 142.2 163.9)">14</text>
<text x="144.8" y="163.3" transform="rotate(-90 144.8 163.3)">6</text>
<text x="147.3" y="163.9" transform="rotate(-90 147.3 163.9)">73</text>
<text x="149.8" y="163.3" transform="rotate(-90 149.8 163.3)">1</text>
<text x="36.8" y="170.3" transform="rotate(-90 36.8 170.3)">4</text>
</g>
<g font-size="1.3" fill="#725600">
<text x="78.1" y="98.8">I2S_RADIO_IN_LRCLK</text>
<text x="78.3" y="101.3">I2S_RADIO_IN_SDATA</text>
<text x="79.1" y="96.2">I2S_RADIO_IN_BCLK</text>
<text x="188.2" y="98.8">I2S_BT_BCLK</text>
<text x="188.2" y="101.3">I2S_BT_OUT_SDATA</text>
<text x="188.2" y="96.2">I2S_BT_LRCLK</text>
<text x="85.4" y="106.4">I2S_BT_BCLK</text>
<text x="188.2" y="106.4">I2S_ESP32_LRCLK</text>
<text x="81.7" y="111.5">I2S_BT_IN_SDATA</text>
<text x="84.3" y="108.9">I2S_BT_LRCLK</text>
<text x="188.2" y="108.9">I2S_ESP32_BCLK</text>
<text x="188.2" y="111.5">I2S_ESP32_OUT_SDATA</text>
<text x="80.5" y="119.1">I2S_ESP32_LRCLK</text>
<text x="81.6" y="116.5">I2S_ESP32_BCLK</text>
<text x="77.9" y="121.6">I2S_ESP32_IN_SDATA</text>
<text x="97.3" y="139.4">ADAU_RESET#</text>
<text x="185.6" y="149.6">SPI_ADAU_SCLK</text>
<text x="185.6" y="147">SPI_ADAU_MISO</text>
<text x="185.6" y="152.1">SPI_ADAU_MOSI</text>
<text x="185.6" y="154.6">SPI_ADAU_CS</text>
</g>
<g font-size="1" fill="#006464">
<text x="254.9" y="118.9">VCC</text>
<text x="234.7" y="124">CS</text>
<text x="255.8" y="124">SO</text>
<text x="234.7" y="129">WP</text>
<text x="234.7" y="131.6">SCK</text>
<text x="234.7" y="126.5">HOLD</text>
<text x="234.7" y="134.1">SI</text>
<text x="255" y="141.7">VSS</text>
</g>
<g font-size="1" fill="#a90000">
<text x="261" y="118">8</text>
<text x="230.5" y="123.1">1</text>
<text x="230.5" y="125.7">7</text>
<text x="261" y="123.1">2</text>
<text x="230.5" y="128.2">3</text>
<text x="230.5" y="130.7">6</text>
<text x="230.5" y="133.3">5</text>
<text x="261" y="140.9">4</text>
</g>
</svg>
